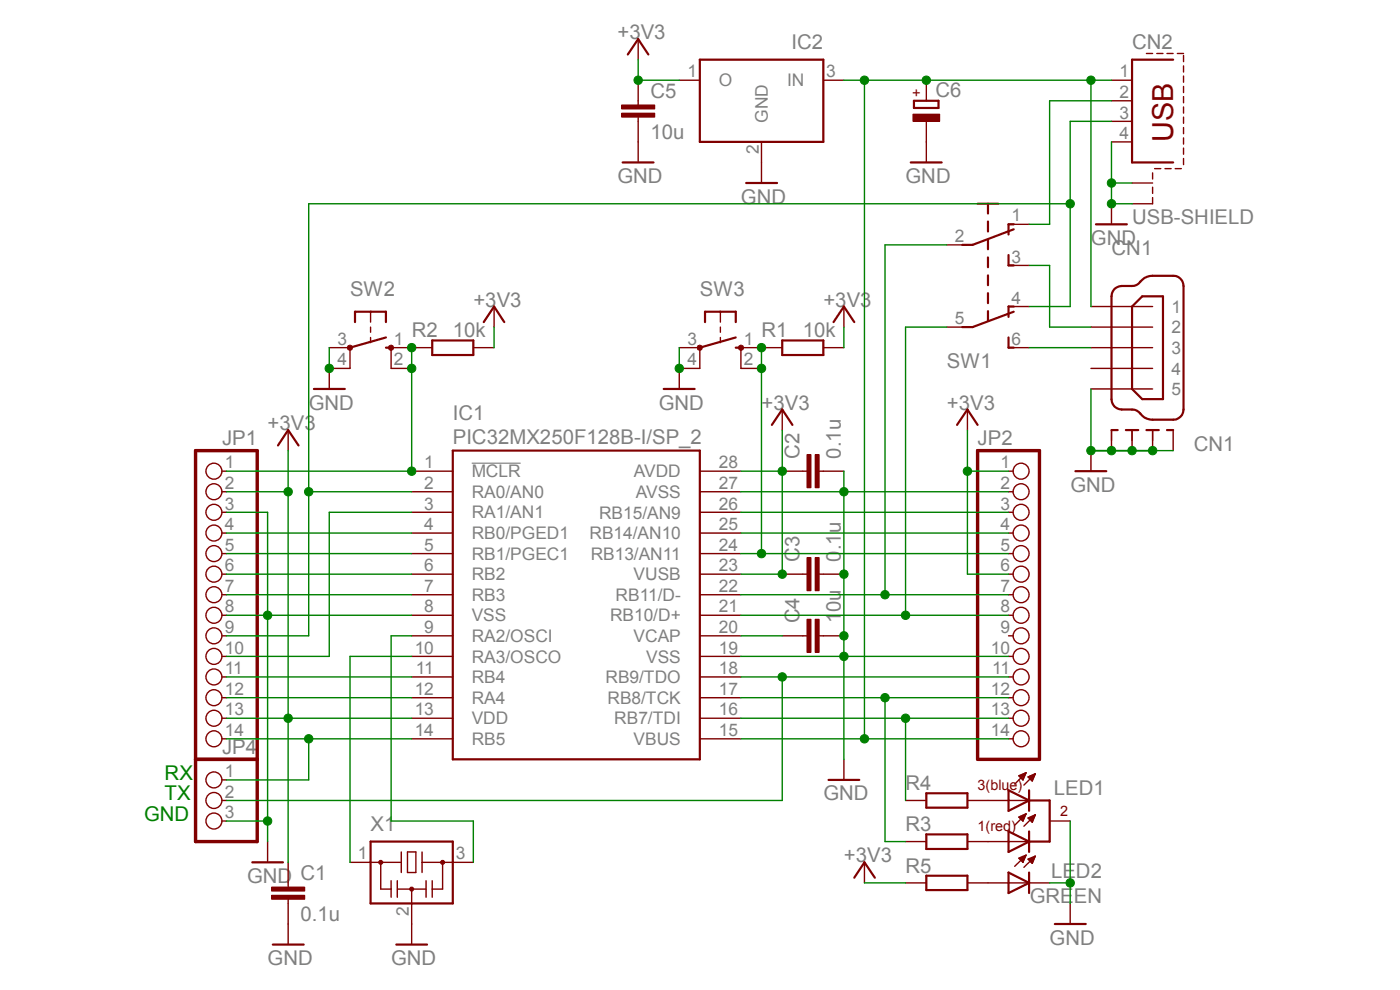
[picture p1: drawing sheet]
<svg xmlns="http://www.w3.org/2000/svg" width="297mm" height="210mm" viewBox="0 0 297 210" stroke-linecap="round" stroke-linejoin="round" font-family="sans-serif">
<path d="M100.1 98.3h10.3" fill="none" stroke="#808080" stroke-width=".25"/>
<path d="M132.1 34.5h6.5M193.2 34.5h6.6M232.5 47.6h6.6M66.6 82.5h6.6M96.1 95.6h52.4v65.5h-52.4zM228.1 99.9h6.6M175.8 165.4h6.5M53.5 182.9h6.5M223.8 196h6.5" fill="none" stroke="#800000" stroke-width=".47"/>
<g fill="none" stroke="#800000" stroke-width=".3">
<path d="M135.4 30.1v4.4M196.5 30.1v4.4M235.8 43.2v4.4M69.8 78.1v4.4M87.3 99.9h8.8M148.5 99.9h8.7M231.4 95.6v4.3M87.3 104.3h8.8M87.3 108.7h8.8M87.3 113.1h8.8M87.3 117.4h8.8M148.5 104.3h8.7"/>
<path d="M148.5 108.7h8.7M148.5 113.1h8.7M148.5 117.4h8.7M87.3 121.8h8.8M87.3 126.2h8.8M87.3 130.5h8.8M87.3 134.9h8.8M87.3 139.2h8.8M148.5 121.8h8.7M148.5 126.2h8.7M148.5 130.5h8.7M148.5 134.9h8.7"/>
<path d="M148.5 139.2h8.7M87.3 143.6h8.8M87.3 148h8.8M87.3 152.4h8.8M87.3 156.7h8.8M148.5 143.6h8.7M148.5 148h8.7M148.5 152.4h8.7M148.5 156.7h8.7M56.8 178.5v4.4M179 161.1v4.3M61.1 187.3v.8"/>
<path d="M61.1 190.8v.8M227 191.6v4.4"/>
</g>
<path d="M57.6 189.9h7v.9h-7z" fill-rule="evenodd" fill="#800000"/>
<path d="M57.6 189.9h7v.9h-7z" fill="none" stroke="#800000" stroke-width=".21"/>
<path d="M57.6 188.2h7v.8h-7z" fill-rule="evenodd" fill="#800000"/>
<path d="M57.6 188.2h7v.8h-7z" fill="none" stroke="#800000" stroke-width=".21"/>
<path d="M170.3 121.8h.9M173.8 121.8h.9M61.1 182.9v4.4M61.1 191.6v4.4" fill="none" stroke="#800000" stroke-width=".3"/>
<path d="M172.9 118.3h.9v7h-.9z" fill-rule="evenodd" fill="#800000"/>
<path d="M172.9 118.3h.9v7h-.9z" fill="none" stroke="#800000" stroke-width=".21"/>
<path d="M171.2 118.3h.8v7h-.8z" fill-rule="evenodd" fill="#800000"/>
<path d="M171.2 118.3h.8v7h-.8z" fill="none" stroke="#800000" stroke-width=".21"/>
<path d="M170.3 99.9h.9M173.8 99.9h.9M165.9 121.8h4.4M174.7 121.8h4.3" fill="none" stroke="#800000" stroke-width=".3"/>
<path d="M172.9 96.4h.9v7.1h-.9z" fill-rule="evenodd" fill="#800000"/>
<path d="M172.9 96.4h.9v7.1h-.9z" fill="none" stroke="#800000" stroke-width=".21"/>
<path d="M171.2 96.4h.8v7.1h-.8z" fill-rule="evenodd" fill="#800000"/>
<path d="M171.2 96.4h.8v7.1h-.8z" fill="none" stroke="#800000" stroke-width=".21"/>
<path d="M165.9 99.9h4.4M174.7 99.9h4.3" fill="none" stroke="#800000" stroke-width=".3"/>
<path d="M193.9 21.4h5.2v1.5h-5.2z" fill="none" stroke="#800000" stroke-width=".47"/>
<path d="M193.7 24.2h5.6v1.5h-5.6z" fill-rule="evenodd" fill="#800000"/>
<path d="M193.7 24.2h5.6v1.5h-5.6z" fill="none" stroke="#800000" stroke-width=".21"/>
<g fill="none" stroke="#800000" stroke-width=".3">
<path d="M135.4 8.3v4.4M196.5 17v4.4M161.5 34.5v4.3M196.5 25.7v4.4M87.3 73.7h4.4M100.4 73.7h4.4M104.8 65v4.4M144.1 78.1v4.4M161.5 73.7h4.4M174.7 73.7h4.3M179 65v4.4M231.4 73.7h13.1"/>
<path d="M231.4 65h13.1M231.4 69.4h13.1M231.4 78.1h13.1M47.1 99.9h.9M61.1 91.2v4.4M165.9 86.9v4.3M205.2 86.9v4.3M214 99.9h.9M231.4 82.5h13.1M235.8 91.2v4.4M240.2 91.2v4.4M244.5 91.2v4.4"/>
<path d="M248.9 91.2v4.4M47.1 104.3h.9M47.1 108.7h.9M47.1 113.1h.9M47.1 117.4h.9M214 104.3h.9M214 108.7h.9M214 113.1h.9M214 117.4h.9M47.1 121.8h.9M47.1 126.2h.9M47.1 130.5h.9"/>
<path d="M47.1 134.9h.9M47.1 139.2h.9M214 121.8h.9M214 126.2h.9M214 130.5h.9M214 134.9h.9M214 139.2h.9M47.1 143.6h.9M47.1 148h.9M47.1 152.4h.9M47.1 156.7h.9M214 143.6h.9"/>
<path d="M214 148h.9M214 152.4h.9M214 156.7h.9M192.1 178.5h4.4M192.1 169.8h4.4M205.2 178.5h4.4M205.2 169.8h4.4M61.1 196v4.4M78.6 182.9h6.5M80.8 182.9v5.7h2.2M83 186.8v3.5M84.3 188.6h6.1"/>
<path d="M84.3 186.8v3.5M85.1 180.7v4.4M86.4 180.7h1.8v4.4h-1.8zM87.3 188.6v3M87.3 196v4.4M89.5 182.9h6.6M89.5 180.7v4.4M90.4 186.8v3.5M91.7 186.8v3.5M93.9 182.9v5.7h-2.2M183.4 182.9v4.4M192.1 187.3h4.4"/>
<path d="M205.2 187.3h4.4"/>
<circle cx="45.4" cy="99.9" r="1.69"/>
<circle cx="216.6" cy="99.9" r="1.69"/>
<circle cx="45.4" cy="117.4" r="1.69"/>
<circle cx="45.4" cy="108.7" r="1.69"/>
<circle cx="45.4" cy="104.3" r="1.69"/>
<circle cx="45.4" cy="113.1" r="1.69"/>
<circle cx="216.6" cy="108.7" r="1.69"/>
<circle cx="216.6" cy="113.1" r="1.69"/>
<circle cx="216.6" cy="117.4" r="1.69"/>
<circle cx="216.6" cy="104.3" r="1.69"/>
<circle cx="45.4" cy="134.9" r="1.69"/>
<circle cx="45.4" cy="130.5" r="1.69"/>
<circle cx="45.4" cy="139.2" r="1.69"/>
<circle cx="45.4" cy="121.8" r="1.69"/>
<circle cx="45.4" cy="126.2" r="1.69"/>
<circle cx="216.6" cy="134.9" r="1.69"/>
<circle cx="216.6" cy="126.2" r="1.69"/>
<circle cx="216.6" cy="121.8" r="1.69"/>
<circle cx="216.6" cy="130.5" r="1.69"/>
<circle cx="216.6" cy="139.2" r="1.69"/>
<circle cx="45.4" cy="152.4" r="1.69"/>
<circle cx="45.4" cy="148" r="1.69"/>
<circle cx="45.4" cy="156.7" r="1.69"/>
<circle cx="45.4" cy="143.6" r="1.69"/>
<circle cx="216.6" cy="143.6" r="1.69"/>
<circle cx="216.6" cy="156.7" r="1.69"/>
<circle cx="216.6" cy="148" r="1.69"/>
<circle cx="216.6" cy="152.4" r="1.69"/>
</g>
<g fill="none" stroke="#800000" stroke-width=".47">
<path d="M133.2 11.6l2.2-3.3 2.1 3.3M158.3 38.8h6.5M91.7 72.2h8.7v3.1h-8.7zM102.6 68.3l2.2-3.3 2.2 3.3M165.9 72.2h8.8v3.1h-8.8zM176.8 68.3l2.2-3.3 2.2 3.3M236.4 61.3a4.1 4.1 0 0 1 3.8-.6 2.48 2.48 0 0 0 2.1-1.3 3.2 3.2 0 0 1 2.2-.9h4.4a2.17 2.17 0 0 1 2.2 2.2v26.2a2.17 2.17 0 0 1-2.2 2.1h-4.4a3.5 3.5 0 0 1-2.9-1.6l-.5-.3-.9-.2a4.1 4.1 0 0 1-3.8-.7l-.5-.9-.1-.6v-21.8l.1-.6zM242.3 62.9h4.4v21.8h-4.4l-2.1-2.2v-17.5zM59 94.5l2.1-3.3 2.2 3.3M140.8 82.5h6.6M163.7 90.1l2.2-3.2 2.2 3.2M203 90.1l2.2-3.2 2.2 3.2"/>
<path d="M235.8 91.2h1.3M238.8 91.2h2.7M243.2 91.2h2.6M247.6 91.2h1.3M78.6 178.5h17.5v13.1h-17.5zM196.5 177h8.7v3.1h-8.7zM196.5 168.3h8.7v3h-8.7zM181.2 186.2l2.2-3.3 2.2 3.3M196.5 185.8h8.7v3h-8.7zM57.9 200.4h6.5M84.1 200.4h6.5"/>
</g>
<path d="M41.5 95.6h13.1v65.5h-13.1zM207.4 95.6h13.1v65.5h-13.1z" fill="none" stroke="#800000" stroke-width=".72"/>
<circle cx="80.8" cy="182.9" r=".43" fill="#800000"/>
<circle cx="80.8" cy="182.9" r=".43" fill="none" stroke="#800000" stroke-width=".21"/>
<circle cx="93.9" cy="182.9" r=".43" fill="#800000"/>
<circle cx="93.9" cy="182.9" r=".43" fill="none" stroke="#800000" stroke-width=".21"/>
<circle cx="87.3" cy="188.6" r=".43" fill="#800000"/>
<circle cx="87.3" cy="188.6" r=".43" fill="none" stroke="#800000" stroke-width=".21"/>
<g fill="none" stroke="#800000" stroke-width=".3">
<path d="M144.1 17h4.4M174.7 17h4.3M235.8 17h4.4M243.2 11.3h1.3M245.4 11.3h1.3M247.6 11.3h1.3M249.8 11.3h1.3M251.1 11.8v1.3M251.1 14v1.3M251.1 16.1v1.3M251.1 18.3v1.3M161.5 30.1v4.4"/>
<path d="M235.8 21.4h4.4M235.8 25.7h4.4M235.8 30.1h4.4M240.2 38.8h4.3M244.5 36.7v1.3M244.5 39.7v1.3M244.9 35.8h1.4M247.1 35.8h1.4M249.3 35.8h1.3M251.1 20.5v1.3M251.1 22.7v1.3M251.1 24.8v1.4"/>
<path d="M251.1 27.1v1.3M251.1 29.3v1.3M251.1 31.4v1.3M251.1 33.6v1.3M244.5 41.9v1.3h-4.3M74.3 73.7v4.4M78.6 66.1v2.2M78.6 69.4v1.1M78.6 71.6v1.1M83 73.7v4.4M74.3 182.9h4.3M87.3 191.6v4.4"/>
<path d="M96.1 182.9h4.3M209.6 187.3h13.1M216.2 182.1h1.1M216.4 182.3h.9M216.4 181.9h1M216.6 182.5h.6M216.8 182.7h.3M216.9 181.7h.6M217 182.9h.1M217.3 181.5h.3M217.7 181.4l-2.4 2.4M217.7 181.4l-1.5 .6 .8 .9"/>
<path d="M217.7 181.4l-.7 1.5M218.1 182.2l1.5-.6-.6 1.5zM218.1 182.3h1.2M218.4 182.5h.8M218.4 182.1h1M218.6 182.7h.6M218.7 182.9h.4M218.9 181.9h.6M218.9 183.1h.1M219.4 181.7h.2M219.6 181.6l-2.4 2.4"/>
</g>
<path d="M148.5 12.7h26.2v17.4h-26.2zM248.9 12.7h-8.7v21.8h8.7M75.3 68.3v-2.2h6.6v2.2M81.9 73.7h1.1M81.9 71.6l-7.6 2.1M214 185.1l4.3 2.2-4.3 2.1zM218.3 185.1v4.3" fill="none" stroke="#800000" stroke-width=".47"/>
<circle cx="74.2" cy="73.8" r=".57" fill="#800000"/>
<circle cx="74.2" cy="73.8" r=".57" fill="none" stroke="#800000" stroke-width=".21"/>
<circle cx="83" cy="73.8" r=".57" fill="#800000"/>
<circle cx="83" cy="73.8" r=".57" fill="none" stroke="#800000" stroke-width=".21"/>
<path d="M69.8 73.7h4.5M69.8 78.1h4.5M83 73.7h4.3M83 78.1h4.3M148.5 73.7v4.4M152.8 66.1v2.2M152.8 69.4v1.1M152.8 71.6v1.1M157.2 73.7v4.4" fill="none" stroke="#800000" stroke-width=".3"/>
<path d="M149.6 68.3v-2.2h6.5v2.2M156.1 73.7h1.1M156.1 71.6l-7.6 2.1" fill="none" stroke="#800000" stroke-width=".47"/>
<path d="M148 73.4l.5-.2 .3 .2 .2 .3-.2 .5-.3 .1-.5-.1-.1-.5z" fill-rule="evenodd" fill="#800000"/>
<path d="M148 73.4l.5-.2 .3 .2 .2 .3-.2 .5-.3 .1-.5-.1-.1-.5z" fill="none" stroke="#800000" stroke-width=".21"/>
<circle cx="157.2" cy="73.8" r=".57" fill="#800000"/>
<circle cx="157.2" cy="73.8" r=".57" fill="none" stroke="#800000" stroke-width=".21"/>
<g fill="none" stroke="#800000" stroke-width=".3">
<path d="M200.9 51.9h4.3M214 56.3h4.3M214 47.6h4.3M144.1 73.7h4.4M144.1 78.1h4.4M157.2 73.7h4.3M157.2 78.1h4.3M200.9 69.4h4.3M214 73.7h4.3M214 65h4.3M170.3 134.9h.9M173.8 134.9h.9"/>
<path d="M209.6 169.8h8.7M209.6 178.5h8.7M216.2 164.6h1.1M216.2 173.4h1.1M216.4 164.8h.9M216.4 164.5h1M216.4 173.6h.9M216.4 173.2h1M216.6 165.1h.6M216.6 173.8h.6M216.8 165.2h.3M216.8 174h.3"/>
<path d="M216.9 164.3h.6M216.9 173h.6M217 174.2h.1M217 165.4h.1M217.3 164h.3M217.3 172.8h.3M217.7 163.9l-2.4 2.4M217.7 163.9l-1.5 .6 .8 .9M217.7 163.9l-.7 1.5M217.7 172.6l-2.4 2.4M217.7 172.6l-1.5 .7 .8 .9M217.7 172.6l-.7 1.6"/>
<path d="M218.1 173.5l1.5-.7-.6 1.6zM218.1 164.8h1.2M218.1 173.6h1.2M218.4 165.1h.8M218.4 173.8h.8M218.4 164.6h1M218.4 173.4h1M218.6 165.2h.6M218.6 174h.6M218.7 174.2h.4M218.7 165.4h.4M218.9 164.5h.6"/>
<path d="M218.9 173.2h.6M218.9 165.7h.1M218.9 174.4h.1M219.4 164.3h.2M219.4 173h.2M219.6 164.1l-2.4 2.4M219.6 164.1l-1.5 .7 .9 .9M219.6 164.1l-.6 1.6M219.6 172.8l-2.4 2.5M222.7 174.2h4.3"/>
</g>
<g fill="none" stroke="#800000" stroke-width=".47">
<path d="M207.4 43.2h4.4M209.6 43.2v2.1M209.6 47v2.1M209.6 50.8v2.1M209.6 54.6v2.1M209.6 58.4v2.1M214 54.1v2.2h1.1M215.1 48.6l-8.8 3.3h-2.2M215.1 47.6h-1.1v2.1M209.6 62.2v2.1M209.6 66v2.1M214 71.6v2.1h1.1"/>
<path d="M215.1 65h-1.1v2.2M215.1 66.1l-8.8 3.3h-2.2M214 167.6l4.3 2.2-4.3 2.2zM214 176.4l4.3 2.1-4.3 2.2zM218.3 167.6v4.4M218.3 176.4v4.3M218.3 169.8h4.4v8.7h-4.4"/>
</g>
<path d="M172.9 131.4h.9v7h-.9z" fill-rule="evenodd" fill="#800000"/>
<path d="M172.9 131.4h.9v7h-.9z" fill="none" stroke="#800000" stroke-width=".21"/>
<path d="M171.2 131.4h.8v7h-.8z" fill-rule="evenodd" fill="#800000"/>
<path d="M171.2 131.4h.8v7h-.8z" fill="none" stroke="#800000" stroke-width=".21"/>
<path d="M135.4 21.4v.9M135.4 24.8v.9M165.9 134.9h4.4M174.7 134.9h4.3" fill="none" stroke="#800000" stroke-width=".3"/>
<path d="M131.9 24h7v.8h-7z" fill-rule="evenodd" fill="#800000"/>
<path d="M131.9 24h7v.8h-7z" fill="none" stroke="#800000" stroke-width=".21"/>
<path d="M131.9 22.3h7v.8h-7z" fill-rule="evenodd" fill="#800000"/>
<path d="M131.9 22.3h7v.8h-7z" fill="none" stroke="#800000" stroke-width=".21"/>
<g fill="none" stroke="#800000" stroke-width=".3">
<path d="M135.4 17v4.4M135.4 25.7v4.4M47.1 165.4h.9M47.1 169.8h.9M47.1 174.2h.9"/>
<circle cx="45.4" cy="169.8" r="1.69"/>
<circle cx="45.4" cy="174.2" r="1.69"/>
<circle cx="45.4" cy="165.4" r="1.69"/>
</g>
<path d="M41.5 161.1h13.1v17.4h-13.1z" fill="none" stroke="#800000" stroke-width=".72"/>
<path d="M179 99.9v61.2M157.2 104.3h21.8M157.2 139.2h21.8" fill="none" stroke="#008000" stroke-width=".3"/>
<circle cx="179" cy="104.3" r=".89" fill="#008000"/>
<circle cx="179" cy="104.3" r=".89" fill="none" stroke="#008000" stroke-width=".21"/>
<circle cx="179" cy="139.2" r=".89" fill="#008000"/>
<circle cx="179" cy="139.2" r=".89" fill="none" stroke="#008000" stroke-width=".21"/>
<circle cx="179" cy="121.8" r=".89" fill="#008000"/>
<circle cx="179" cy="121.8" r=".89" fill="none" stroke="#008000" stroke-width=".21"/>
<path d="M179 104.3h35M179 139.2h35" fill="none" stroke="#008000" stroke-width=".3"/>
<circle cx="179" cy="134.9" r=".89" fill="#008000"/>
<circle cx="179" cy="134.9" r=".89" fill="none" stroke="#008000" stroke-width=".21"/>
<path d="M48 130.5h39.3M56.8 130.5v48" fill="none" stroke="#008000" stroke-width=".3"/>
<circle cx="56.8" cy="130.5" r=".89" fill="#008000"/>
<circle cx="56.8" cy="130.5" r=".89" fill="none" stroke="#008000" stroke-width=".21"/>
<path d="M48 108.7h8.8v21.8M48 174.2h8.8" fill="none" stroke="#008000" stroke-width=".3"/>
<circle cx="56.8" cy="174.2" r=".89" fill="#008000"/>
<circle cx="56.8" cy="174.2" r=".89" fill="none" stroke="#008000" stroke-width=".21"/>
<path d="M235.8 30.1v13.1h4.4M235.8 38.8h4.4" fill="none" stroke="#008000" stroke-width=".3"/>
<circle cx="235.8" cy="38.8" r=".89" fill="#008000"/>
<circle cx="235.8" cy="38.8" r=".89" fill="none" stroke="#008000" stroke-width=".21"/>
<circle cx="235.8" cy="43.2" r=".89" fill="#008000"/>
<circle cx="235.8" cy="43.2" r=".89" fill="none" stroke="#008000" stroke-width=".21"/>
<path d="M231.4 95.6h13.1" fill="none" stroke="#008000" stroke-width=".3"/>
<circle cx="231.4" cy="95.6" r=".89" fill="#008000"/>
<circle cx="231.4" cy="95.6" r=".89" fill="none" stroke="#008000" stroke-width=".21"/>
<path d="M235.8 95.6h8.7" fill="none" stroke="#008000" stroke-width=".3"/>
<circle cx="235.8" cy="95.6" r=".89" fill="#008000"/>
<circle cx="235.8" cy="95.6" r=".89" fill="none" stroke="#008000" stroke-width=".21"/>
<circle cx="240.2" cy="95.6" r=".89" fill="#008000"/>
<circle cx="240.2" cy="95.6" r=".89" fill="none" stroke="#008000" stroke-width=".21"/>
<circle cx="244.5" cy="95.6" r=".89" fill="#008000"/>
<circle cx="244.5" cy="95.6" r=".89" fill="none" stroke="#008000" stroke-width=".21"/>
<path d="M231.4 82.5v13.1h17.5M227 174.2v17.4M222.7 187.3h4.3" fill="none" stroke="#008000" stroke-width=".3"/>
<circle cx="227" cy="187.3" r=".89" fill="#008000"/>
<circle cx="227" cy="187.3" r=".89" fill="none" stroke="#008000" stroke-width=".21"/>
<path d="M144.1 73.7v4.4" fill="none" stroke="#008000" stroke-width=".3"/>
<circle cx="144.1" cy="78.1" r=".89" fill="#008000"/>
<circle cx="144.1" cy="78.1" r=".89" fill="none" stroke="#008000" stroke-width=".21"/>
<path d="M69.8 73.7v4.4" fill="none" stroke="#008000" stroke-width=".3"/>
<circle cx="69.8" cy="78.1" r=".89" fill="#008000"/>
<circle cx="69.8" cy="78.1" r=".89" fill="none" stroke="#008000" stroke-width=".21"/>
<path d="M61.1 95.6v87.3M48 152.4h39.3" fill="none" stroke="#008000" stroke-width=".3"/>
<circle cx="61.1" cy="152.4" r=".89" fill="#008000"/>
<circle cx="61.1" cy="152.4" r=".89" fill="none" stroke="#008000" stroke-width=".21"/>
<path d="M48 104.3h13.1" fill="none" stroke="#008000" stroke-width=".3"/>
<circle cx="61.1" cy="104.3" r=".89" fill="#008000"/>
<circle cx="61.1" cy="104.3" r=".89" fill="none" stroke="#008000" stroke-width=".21"/>
<path d="M165.9 91.2v30.6" fill="none" stroke="#008000" stroke-width=".3"/>
<circle cx="165.9" cy="121.8" r=".89" fill="#008000"/>
<circle cx="165.9" cy="121.8" r=".89" fill="none" stroke="#008000" stroke-width=".21"/>
<circle cx="165.9" cy="99.9" r=".89" fill="#008000"/>
<circle cx="165.9" cy="99.9" r=".89" fill="none" stroke="#008000" stroke-width=".21"/>
<path d="M104.8 69.4v4.3M157.2 99.9h8.7M205.2 99.9h8.8M205.2 91.2v30.6h8.8M157.2 121.8h8.7" fill="none" stroke="#008000" stroke-width=".3"/>
<circle cx="205.2" cy="99.9" r=".89" fill="#008000"/>
<circle cx="205.2" cy="99.9" r=".89" fill="none" stroke="#008000" stroke-width=".21"/>
<path d="M135.4 12.7v4.3h8.7M179 69.4v4.3M183.4 187.3h8.7" fill="none" stroke="#008000" stroke-width=".3"/>
<circle cx="135.4" cy="17" r=".89" fill="#008000"/>
<circle cx="135.4" cy="17" r=".89" fill="none" stroke="#008000" stroke-width=".21"/>
<path d="M48 113.1h39.3M48 117.4h39.3M157.2 134.9h8.7M157.2 152.4h56.8M192.1 152.4v17.4" fill="none" stroke="#008000" stroke-width=".3"/>
<circle cx="192.1" cy="152.4" r=".89" fill="#008000"/>
<circle cx="192.1" cy="152.4" r=".89" fill="none" stroke="#008000" stroke-width=".21"/>
<path d="M157.2 148h56.8M187.7 148v30.5h4.4" fill="none" stroke="#008000" stroke-width=".3"/>
<circle cx="187.7" cy="148" r=".89" fill="#008000"/>
<circle cx="187.7" cy="148" r=".89" fill="none" stroke="#008000" stroke-width=".21"/>
<path d="M192.1 69.4v61.1M157.2 130.5h56.8" fill="none" stroke="#008000" stroke-width=".3"/>
<circle cx="192.1" cy="130.5" r=".89" fill="#008000"/>
<circle cx="192.1" cy="130.5" r=".89" fill="none" stroke="#008000" stroke-width=".21"/>
<path d="M187.7 51.9v74.3M192.1 69.4h8.8M157.2 126.2h56.8" fill="none" stroke="#008000" stroke-width=".3"/>
<circle cx="187.7" cy="126.2" r=".89" fill="#008000"/>
<circle cx="187.7" cy="126.2" r=".89" fill="none" stroke="#008000" stroke-width=".21"/>
<path d="M187.7 51.9h13.2M157.2 113.1h56.8M48 126.2h39.3M48 121.8h39.3M87.3 134.9h-4.3v39.3h17.4v8.7M48 156.7h39.3M65.5 156.7v8.7h-17.5" fill="none" stroke="#008000" stroke-width=".3"/>
<circle cx="65.5" cy="156.7" r=".89" fill="#008000"/>
<circle cx="65.5" cy="156.7" r=".89" fill="none" stroke="#008000" stroke-width=".21"/>
<path d="M157.2 143.6h56.8" fill="none" stroke="#008000" stroke-width=".3"/>
<circle cx="165.9" cy="143.6" r=".89" fill="#008000"/>
<circle cx="165.9" cy="143.6" r=".89" fill="none" stroke="#008000" stroke-width=".21"/>
<path d="M196.5 17h-13.1v139.7M87.3 139.2h-13v43.7M48 148h39.3M157.2 156.7h56.8M165.9 143.6v26.2h-117.9" fill="none" stroke="#008000" stroke-width=".3"/>
<circle cx="183.4" cy="156.7" r=".89" fill="#008000"/>
<circle cx="183.4" cy="156.7" r=".89" fill="none" stroke="#008000" stroke-width=".21"/>
<path d="M179 17h4.4" fill="none" stroke="#008000" stroke-width=".3"/>
<circle cx="183.4" cy="17" r=".89" fill="#008000"/>
<circle cx="183.4" cy="17" r=".89" fill="none" stroke="#008000" stroke-width=".21"/>
<path d="M196.5 17h39.3M231.4 17v48" fill="none" stroke="#008000" stroke-width=".3"/>
<circle cx="196.5" cy="17" r=".89" fill="#008000"/>
<circle cx="196.5" cy="17" r=".89" fill="none" stroke="#008000" stroke-width=".21"/>
<circle cx="231.4" cy="17" r=".89" fill="#008000"/>
<circle cx="231.4" cy="17" r=".89" fill="none" stroke="#008000" stroke-width=".21"/>
<path d="M87.3 78.1v21.8h-39.3" fill="none" stroke="#008000" stroke-width=".3"/>
<circle cx="87.3" cy="99.9" r=".89" fill="#008000"/>
<circle cx="87.3" cy="99.9" r=".89" fill="none" stroke="#008000" stroke-width=".21"/>
<circle cx="87.3" cy="73.7" r=".89" fill="#008000"/>
<circle cx="87.3" cy="73.7" r=".89" fill="none" stroke="#008000" stroke-width=".21"/>
<path d="M87.3 73.7v4.4" fill="none" stroke="#008000" stroke-width=".3"/>
<circle cx="87.3" cy="78.1" r=".89" fill="#008000"/>
<circle cx="87.3" cy="78.1" r=".89" fill="none" stroke="#008000" stroke-width=".21"/>
<path d="M235.8 25.7h-8.8v39.3h-8.7M157.2 108.7h56.8M48 143.6h39.3" fill="none" stroke="#008000" stroke-width=".3"/>
<circle cx="227" cy="43.2" r=".89" fill="#008000"/>
<circle cx="227" cy="43.2" r=".89" fill="none" stroke="#008000" stroke-width=".21"/>
<path d="M227 43.2h-161.5v91.7h-17.5M65.5 104.3h21.8" fill="none" stroke="#008000" stroke-width=".3"/>
<circle cx="65.5" cy="104.3" r=".89" fill="#008000"/>
<circle cx="65.5" cy="104.3" r=".89" fill="none" stroke="#008000" stroke-width=".21"/>
<path d="M235.8 21.4h-13.1v26.2h-4.4M218.3 56.3h4.4v13.1h8.7M218.3 73.7h13.1M87.3 108.7h-17.5v30.5h-21.8" fill="none" stroke="#008000" stroke-width=".3"/>
<circle cx="161.5" cy="73.7" r=".89" fill="#008000"/>
<circle cx="161.5" cy="73.7" r=".89" fill="none" stroke="#008000" stroke-width=".21"/>
<path d="M161.5 73.7v43.7M157.2 117.4h56.8" fill="none" stroke="#008000" stroke-width=".3"/>
<circle cx="161.5" cy="117.4" r=".89" fill="#008000"/>
<circle cx="161.5" cy="117.4" r=".89" fill="none" stroke="#008000" stroke-width=".21"/>
<circle cx="161.5" cy="78.1" r=".89" fill="#008000"/>
<circle cx="161.5" cy="78.1" r=".89" fill="none" stroke="#008000" stroke-width=".21"/>
<text font-size="6.1" fill="#800000" x="248.9" y="30.1" transform="rotate(-90 248.9 30.1)">USB</text>
<g font-size="4.3" fill="#808080">
<text x="131" y="8.3">+3V3</text>
<text x="167.9" y="10.5">IC2</text>
<text x="240.2" y="10.5">CN2</text>
<text x="138" y="20.7">C5</text>
<text x="198.5" y="20.5">C6</text>
<text x="138" y="29.5">10u</text>
<text x="131" y="38.8">GND</text>
<text x="192.1" y="38.8">GND</text>
<text x="157.2" y="43.2">GND</text>
<text x="240.2" y="47.6">USB-SHIELD</text>
<text x="231.4" y="51.9">GND</text>
<text x="235.8" y="54.1">CN1</text>
<text x="74.3" y="62.9">SW2</text>
<text x="100.4" y="65">+3V3</text>
<text x="148.5" y="62.9">SW3</text>
<text x="174.7" y="65">+3V3</text>
<text x="87.3" y="71.6">R2</text>
<text x="96.1" y="71.6">10k</text>
<text x="161.5" y="71.6">R1</text>
<text x="170.3" y="71.6">10k</text>
<text x="200.9" y="78.1">SW1</text>
<text x="65.5" y="86.9">GND</text>
<text x="96.1" y="89">IC1</text>
<text x="139.7" y="86.9">GND</text>
<text x="161.5" y="86.9">+3V3</text>
<text x="200.9" y="86.9">+3V3</text>
<text x="47.1" y="94.5">JP1</text>
<text x="56.8" y="91.2">+3V3</text>
<text x="96.1" y="94.3">PIC32MX250F128B-I/SP_2</text>
<text x="207.4" y="94.5">JP2</text>
<text x="253.2" y="95.6">CN1</text>
<text x="169.6" y="97.3" transform="rotate(-90 169.6 97.3)">C2</text>
<text x="178.4" y="97.3" transform="rotate(-90 178.4 97.3)">0.1u</text>
<text x="227.1" y="104.3">GND</text>
<text x="169.6" y="119.2" transform="rotate(-90 169.6 119.2)">C3</text>
<text x="178.4" y="119.2" transform="rotate(-90 178.4 119.2)">0.1u</text>
<text x="169.6" y="132.2" transform="rotate(-90 169.6 132.2)">C4</text>
<text x="178.4" y="132.2" transform="rotate(-90 178.4 132.2)">10u</text>
<text x="47.1" y="160">JP4</text>
<text x="192.1" y="167.6">R4</text>
<text x="174.7" y="169.8">GND</text>
<text x="223.6" y="168.7">LED1</text>
<text x="78.6" y="176.4">X1</text>
<text x="192.1" y="176.4">R3</text>
<text x="179" y="182.9">+3V3</text>
<text x="192.1" y="185.1">R5</text>
<text x="52.4" y="187.3">GND</text>
<text x="63.8" y="186.6">C1</text>
<text x="218.4" y="191.6">GREEN</text>
<text x="223" y="186.2">LED2</text>
<text x="63.8" y="195.4">0.1u</text>
<text x="222.7" y="200.4">GND</text>
<text x="56.8" y="204.7">GND</text>
<text x="83" y="204.7">GND</text>
</g>
<g font-size="4.3" fill="#008000">
<text x="34.9" y="165.4">RX</text>
<text x="34.9" y="169.8">TX</text>
<text x="30.6" y="174.2">GND</text>
</g>
<g font-size="3.7" fill="#808080">
<text x="145.8" y="16.4">1</text>
<text x="175.3" y="16.4">3</text>
<text x="237.5" y="16.4">1</text>
<text x="152.5" y="18.3">O</text>
<text x="167" y="18.3">IN</text>
<text x="237.5" y="20.8">2</text>
<text x="162.9" y="26.1" transform="rotate(-90 162.9 26.1)">GND</text>
<text x="237.5" y="25.1">3</text>
<text x="237.5" y="29.5">4</text>
<text x="161" y="32.8" transform="rotate(-90 161 32.8)">2</text>
<text x="214.6" y="46.9">1</text>
<text x="202.6" y="51.3">2</text>
<text x="214.6" y="55.7">3</text>
<text x="214.6" y="64.4">4</text>
<text x="202.6" y="68.8">5</text>
<text x="248.5" y="66.3">1</text>
<text x="248.5" y="70.7">2</text>
<text x="71.6" y="73.2">3</text>
<text x="71.6" y="77.5">4</text>
<text x="83.6" y="73.2">1</text>
<text x="83.6" y="77.5">2</text>
<text x="145.8" y="73.2">3</text>
<text x="145.8" y="77.5">4</text>
<text x="157.8" y="73.2">1</text>
<text x="157.8" y="77.5">2</text>
<text x="214.6" y="73.2">6</text>
<text x="248.5" y="75.1">3</text>
<text x="248.5" y="79.5">4</text>
<text x="248.5" y="83.8">5</text>
<text x="47.7" y="99.4">1</text>
<text x="90" y="99.4">1</text>
<text x="100.1" y="101.3">MCLR</text>
<text x="134.4" y="101.3">AVDD</text>
<text x="152.5" y="99.4">28</text>
<text x="212.3" y="99.4">1</text>
<text x="47.7" y="103.7">2</text>
<text x="90" y="103.7">2</text>
<text x="100.1" y="105.6">RA0/AN0</text>
<text x="134.9" y="105.6">AVSS</text>
<text x="152.5" y="103.7">27</text>
<text x="212.3" y="103.7">2</text>
<text x="47.7" y="108.1">3</text>
<text x="47.7" y="112.4">4</text>
<text x="90" y="108.1">3</text>
<text x="90" y="112.4">4</text>
<text x="100.1" y="110">RA1/AN1</text>
<text x="127.1" y="110">RB15/AN9</text>
<text x="152.5" y="112.4">25</text>
<text x="152.5" y="108.1">26</text>
<text x="212.3" y="108.1">3</text>
<text x="212.3" y="112.4">4</text>
<text x="47.7" y="116.8">5</text>
<text x="90" y="116.8">5</text>
<text x="100.1" y="114.4">RB0/PGED1</text>
<text x="100.1" y="118.7">RB1/PGEC1</text>
<text x="125.1" y="114.4">RB14/AN10</text>
<text x="125.3" y="118.7">RB13/AN11</text>
<text x="152.5" y="116.8">24</text>
<text x="212.3" y="116.8">5</text>
<text x="47.7" y="121.2">6</text>
<text x="47.7" y="125.6">7</text>
<text x="90" y="121.2">6</text>
<text x="90" y="125.6">7</text>
<text x="100.1" y="123.1">RB2</text>
<text x="134.4" y="123.1">VUSB</text>
<text x="152.5" y="125.6">22</text>
<text x="152.5" y="121.2">23</text>
<text x="212.3" y="121.2">6</text>
<text x="212.3" y="125.6">7</text>
<text x="47.7" y="129.9">8</text>
<text x="90" y="129.9">8</text>
<text x="100.1" y="127.5">RB3</text>
<text x="100.1" y="131.8">VSS</text>
<text x="129.4" y="131.8">RB10/D+</text>
<text x="130.6" y="127.5">RB11/D-</text>
<text x="152.5" y="129.9">21</text>
<text x="212.3" y="129.9">8</text>
<text x="47.7" y="134.3">9</text>
<text x="90" y="134.3">9</text>
<text x="100.1" y="136.2">RA2/OSCI</text>
<text x="134.4" y="136.2">VCAP</text>
<text x="152.5" y="134.3">20</text>
<text x="212.3" y="134.3">9</text>
<text x="47.7" y="138.6">10</text>
<text x="47.7" y="143">11</text>
<text x="88" y="138.6">10</text>
<text x="88.2" y="143">11</text>
<text x="100.1" y="140.5">RA3/OSCO</text>
<text x="137.1" y="140.5">VSS</text>
<text x="152.5" y="143">18</text>
<text x="152.5" y="138.6">19</text>
<text x="210.2" y="138.6">10</text>
<text x="210.5" y="143">11</text>
<text x="47.7" y="147.4">12</text>
<text x="88" y="147.4">12</text>
<text x="100.1" y="144.9">RB4</text>
<text x="100.1" y="149.3">RA4</text>
<text x="128.4" y="144.9">RB9/TDO</text>
<text x="128.9" y="149.3">RB8/TCK</text>
<text x="152.5" y="147.4">17</text>
<text x="210.2" y="147.4">12</text>
<text x="47.7" y="151.7">13</text>
<text x="88" y="151.7">13</text>
<text x="100.1" y="153.7">VDD</text>
<text x="130.3" y="153.7">RB7/TDI</text>
<text x="152.5" y="151.7">16</text>
<text x="210.2" y="151.7">13</text>
<text x="47.7" y="156.1">14</text>
<text x="88" y="156.1">14</text>
<text x="100.1" y="158">RB5</text>
<text x="134.4" y="158">VBUS</text>
<text x="152.5" y="156.1">15</text>
<text x="210.2" y="156.1">14</text>
<text x="47.7" y="164.8">1</text>
<text x="47.7" y="169.2">2</text>
<text x="47.7" y="173.6">3</text>
<text x="75.9" y="182.3">1</text>
<text x="96.7" y="182.3">3</text>
<text x="86.7" y="194.3" transform="rotate(-90 86.7 194.3)">2</text>
</g>
<g font-size="3" fill="#800000">
<text x="195.5" y="20.7" transform="rotate(-90 195.5 20.7)">+</text>
<text x="207.4" y="167.6">3(blue)</text>
<text x="224.9" y="173.1">2</text>
<text x="207.4" y="176.4">1(red)</text>
</g>
</svg>
